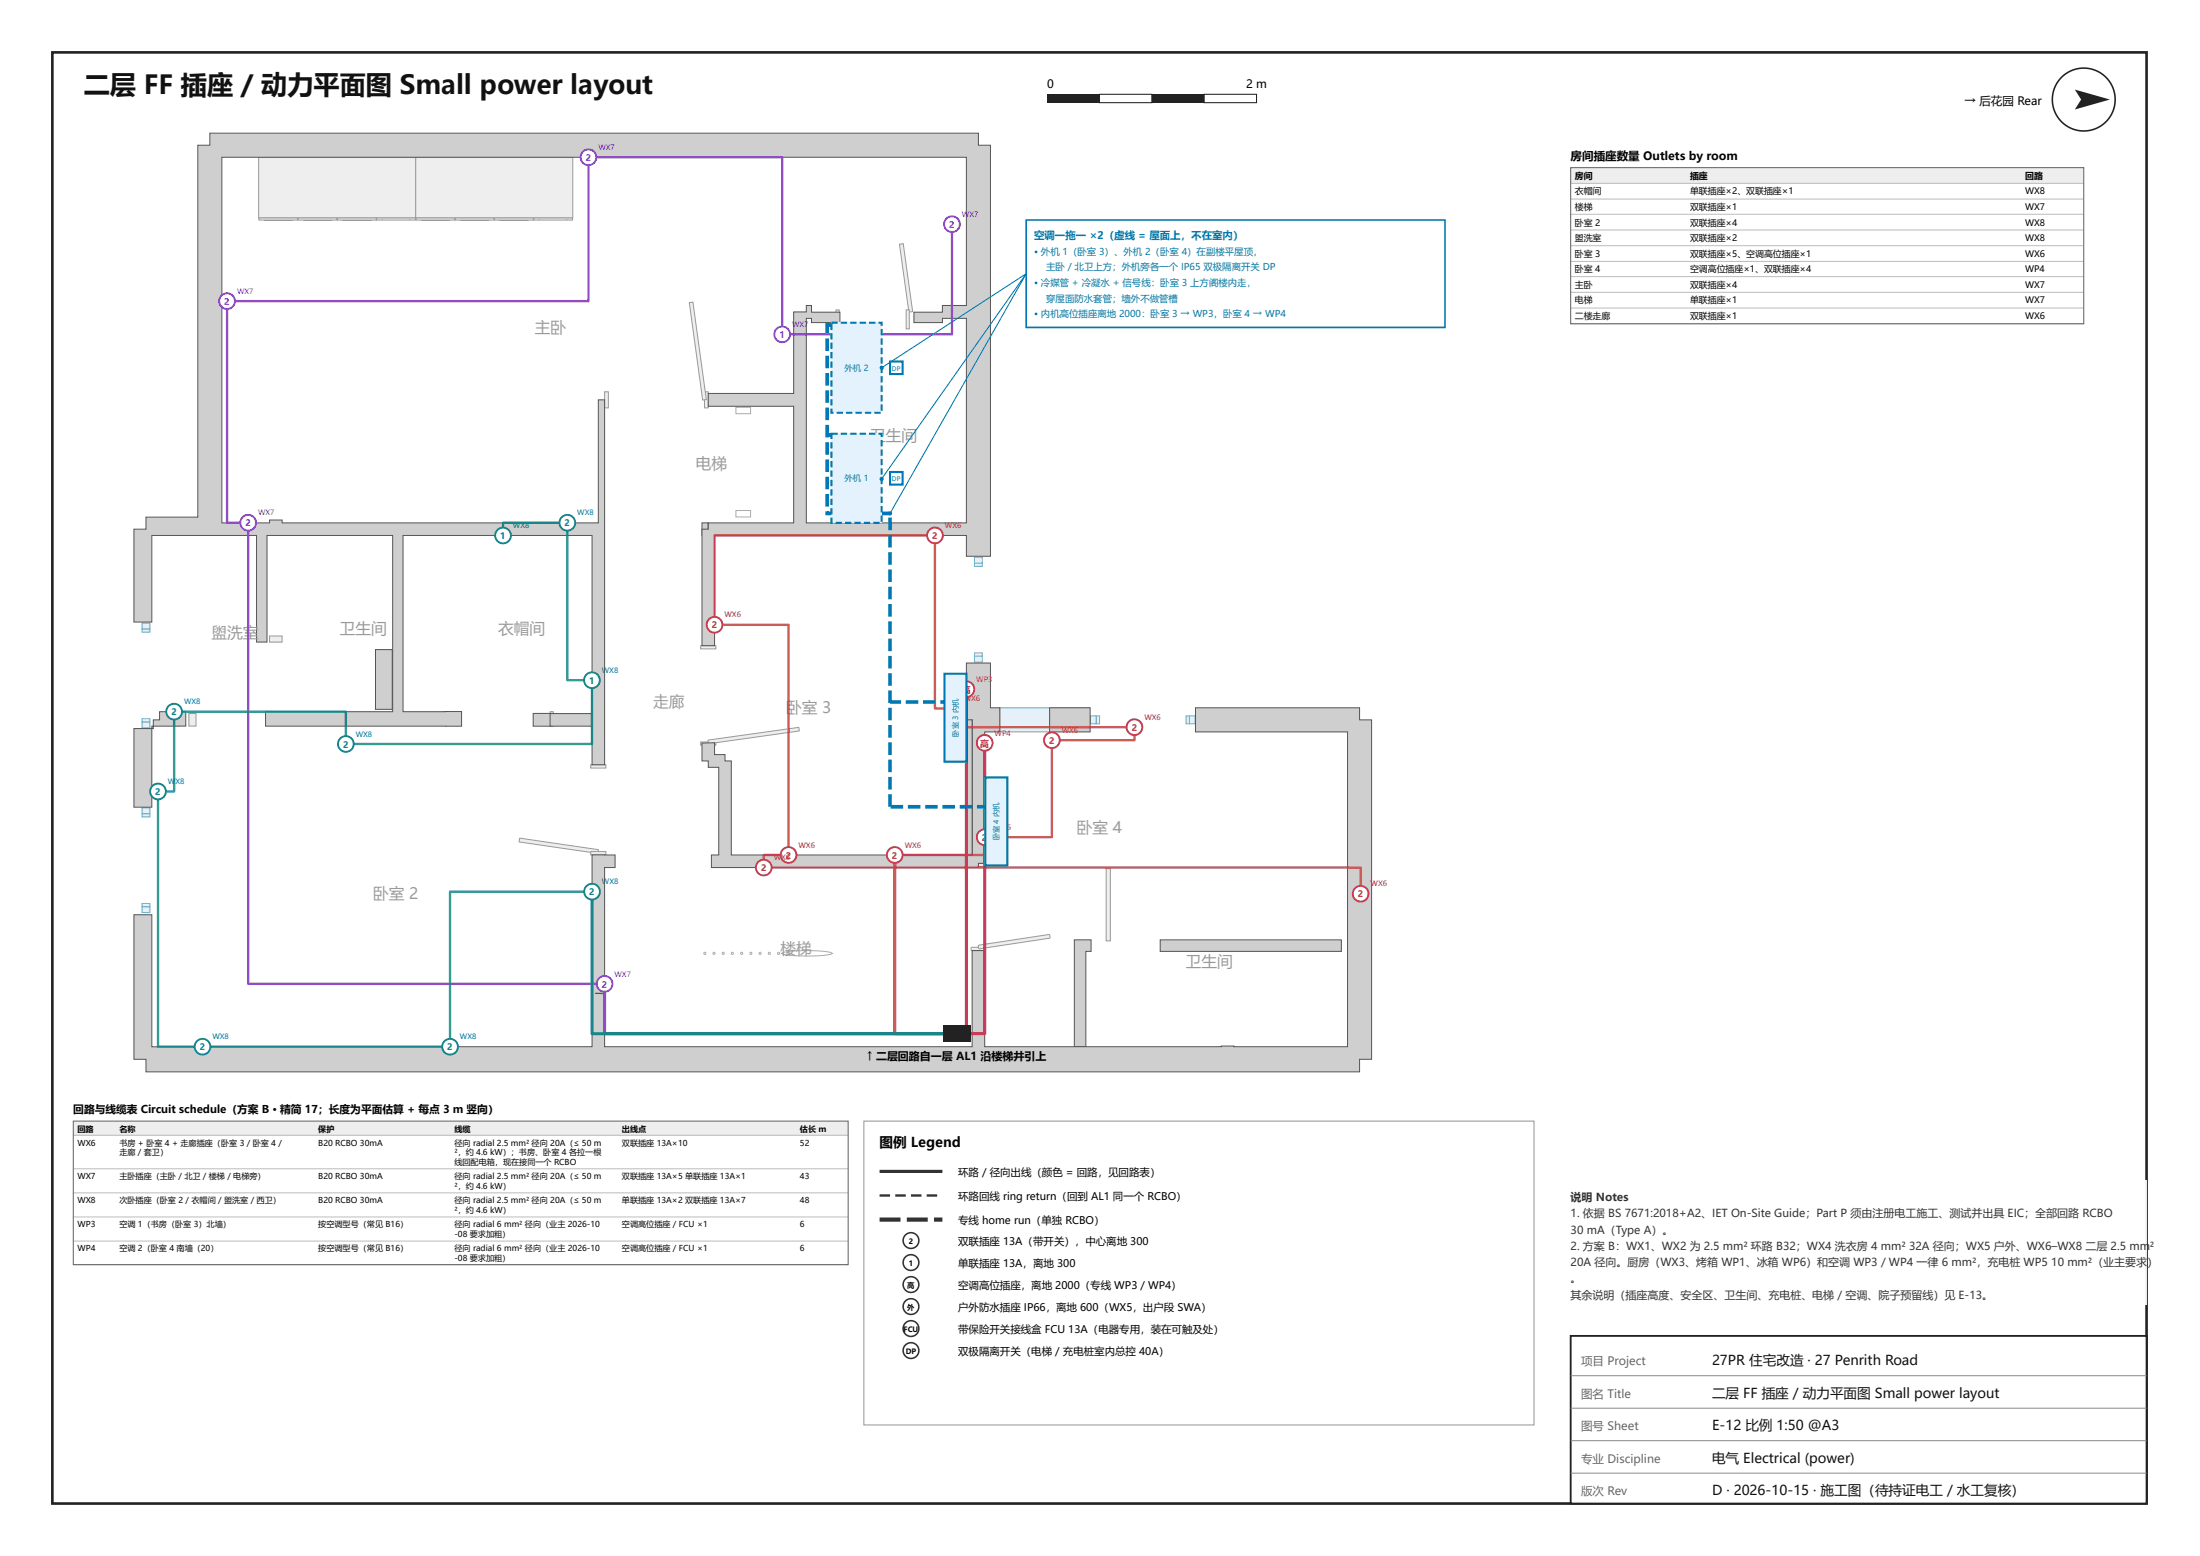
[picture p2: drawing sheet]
<svg xmlns="http://www.w3.org/2000/svg" width="420mm" height="297mm" viewBox="0 0 420 297" stroke-linecap="round" stroke-linejoin="round" font-family="sans-serif">
<path d="M10 10h400v277h-400z" fill="none" stroke="#222" stroke-width=".5"/>
<path d="M300 255h110v32h-110z" fill="#fff"/>
<path d="M300 255h110v32h-110z" fill="none" stroke="#222" stroke-width=".35"/>
<path d="M300 262.6h110M300 268.8h110M300 275h110M300 281.2h110" fill="none" stroke="#888" stroke-width=".19"/>
<circle cx="398" cy="19" r="6" fill="none" stroke="#222" stroke-width=".3"/>
<g fill="#222">
<path d="M396.3 17.1l6.7 1.9-6.7 1.9 1.2-1.9z"/>
<path d="M200 18h10v1.6h-10z"/>
</g>
<path d="M210 18h10v1.6h-10z" fill="#fff"/>
<path d="M210 18h10v1.6h-10z" fill="none" stroke="#222" stroke-width=".2"/>
<path d="M220 18h10v1.6h-10z" fill="#222"/>
<path d="M230 18h10v1.6h-10z" fill="#fff"/>
<path d="M230 18h10v1.6h-10z" fill="none" stroke="#222" stroke-width=".2"/>
<path d="M298 225.3h112v23.7h-112z" fill="#fff"/>
<g fill="none" stroke="#aaa" stroke-width=".19">
<path d="M140.6 77.7h2.8v1.3h-2.8zM140.6 97.4h2.8v1.3h-2.8zM149.3 182a11.8 11.8 0 0 1 4.8-.6 11.9 11.9 0 0 1 4.9 .6 11.8 11.8 0 0 1-4.9 .5 11.7 11.7 0 0 1-4.8-.5z"/>
<circle cx="134.6" cy="182" r=".21"/>
<circle cx="136.4" cy="182" r=".21"/>
<circle cx="138.1" cy="182" r=".21"/>
<circle cx="139.9" cy="182" r=".21"/>
<circle cx="141.6" cy="182" r=".21"/>
<circle cx="143.4" cy="182" r=".21"/>
<circle cx="145.2" cy="182" r=".21"/>
<circle cx="146.9" cy="182" r=".21"/>
<circle cx="148.7" cy="182" r=".21"/>
<circle cx="150.5" cy="182" r=".21"/>
</g>
<path d="M191 135.1h9.5v4.6h-9.5z" fill="#e6f0f8"/>
<path d="M191 135.1h9.5v4.6h-9.5z" fill="none" stroke="#7a9cb8" stroke-width=".19"/>
<path d="M186.1 124.6h1.5v.7h-1.5z" fill="#e6f0f8"/>
<path d="M186.1 124.6h1.5v.7h-1.5z" fill="none" stroke="#7a9cb8" stroke-width=".19"/>
<path d="M186.1 107.5h1.5v.6h-1.5z" fill="#e6f0f8"/>
<path d="M186.1 107.5h1.5v.6h-1.5z" fill="none" stroke="#7a9cb8" stroke-width=".19"/>
<path d="M186.1 125.3h1.5v1.1h-1.5z" fill="#e6f0f8"/>
<path d="M186.1 125.3h1.5v1.1h-1.5z" fill="none" stroke="#7a9cb8" stroke-width=".19"/>
<path d="M186.1 106.4h1.5v1.1h-1.5z" fill="#e6f0f8"/>
<path d="M186.1 106.4h1.5v1.1h-1.5z" fill="none" stroke="#7a9cb8" stroke-width=".19"/>
<path d="M209.4 136.7h.6v1.5h-.6z" fill="#e6f0f8"/>
<path d="M209.4 136.7h.6v1.5h-.6z" fill="none" stroke="#7a9cb8" stroke-width=".19"/>
<path d="M226.5 136.7h.7v1.5h-.7z" fill="#e6f0f8"/>
<path d="M226.5 136.7h.7v1.5h-.7z" fill="none" stroke="#7a9cb8" stroke-width=".19"/>
<path d="M208.3 136.7h1.1v1.5h-1.1z" fill="#e6f0f8"/>
<path d="M208.3 136.7h1.1v1.5h-1.1z" fill="none" stroke="#7a9cb8" stroke-width=".19"/>
<path d="M227.2 136.7h1.1v1.5h-1.1z" fill="#e6f0f8"/>
<path d="M227.2 136.7h1.1v1.5h-1.1z" fill="none" stroke="#7a9cb8" stroke-width=".19"/>
<path d="M27.1 155.3h1.5v.6h-1.5z" fill="#e6f0f8"/>
<path d="M27.1 155.3h1.5v.6h-1.5z" fill="none" stroke="#7a9cb8" stroke-width=".19"/>
<path d="M27.1 172.5h1.5v.6h-1.5z" fill="#e6f0f8"/>
<path d="M27.1 172.5h1.5v.6h-1.5z" fill="none" stroke="#7a9cb8" stroke-width=".19"/>
<path d="M27.1 154.2h1.5v1.1h-1.5z" fill="#e6f0f8"/>
<path d="M27.1 154.2h1.5v1.1h-1.5z" fill="none" stroke="#7a9cb8" stroke-width=".19"/>
<path d="M27.1 173.1h1.5v1.1h-1.5z" fill="#e6f0f8"/>
<path d="M27.1 173.1h1.5v1.1h-1.5z" fill="none" stroke="#7a9cb8" stroke-width=".19"/>
<path d="M27.1 137.2h1.5v.6h-1.5z" fill="#e6f0f8"/>
<path d="M27.1 137.2h1.5v.6h-1.5z" fill="none" stroke="#7a9cb8" stroke-width=".19"/>
<path d="M27.1 120h1.5v.7h-1.5z" fill="#e6f0f8"/>
<path d="M27.1 120h1.5v.7h-1.5z" fill="none" stroke="#7a9cb8" stroke-width=".19"/>
<path d="M27.1 137.8h1.5v1.1h-1.5z" fill="#e6f0f8"/>
<path d="M27.1 137.8h1.5v1.1h-1.5z" fill="none" stroke="#7a9cb8" stroke-width=".19"/>
<path d="M27.1 118.9h1.5v1.1h-1.5z" fill="#e6f0f8"/>
<path d="M27.1 118.9h1.5v1.1h-1.5z" fill="none" stroke="#7a9cb8" stroke-width=".19"/>
<path d="M51.5 121.4h2.4v1.2h-2.4z" fill="#eee"/>
<path d="M51.5 121.4h2.4v1.2h-2.4z" fill="none" stroke="#999" stroke-width=".19"/>
<path d="M36.1 136.2h1.3v2.4h-1.3z" fill="#eee"/>
<path d="M36.1 136.2h1.3v2.4h-1.3z" fill="none" stroke="#999" stroke-width=".19"/>
<path d="M211.3 165.8h.8v13.8h-.8z" fill="#eee"/>
<path d="M211.3 165.8h.8v13.8h-.8z" fill="none" stroke="#999" stroke-width=".19"/>
<path d="M133.8 123.2h2.9v.7h-2.9z" fill="#eee"/>
<path d="M133.8 123.2h2.9v.7h-2.9z" fill="none" stroke="#999" stroke-width=".19"/>
<path d="M133.8 141.6h2.9v.6h-2.9z" fill="#eee"/>
<path d="M133.8 141.6h2.9v.6h-2.9z" fill="none" stroke="#999" stroke-width=".19"/>
<path d="M135.3 141.3l17.2-2.5 .2 .6-17.3 2.6z" fill="#eee"/>
<path d="M135.3 141.3l17.2-2.5 .2 .6-17.3 2.6z" fill="none" stroke="#999" stroke-width=".19"/>
<path d="M115.5 74.8h.7v3.1h-.7z" fill="#eee"/>
<path d="M115.5 74.8h.7v3.1h-.7z" fill="none" stroke="#999" stroke-width=".19"/>
<path d="M134.6 74.8h.7v3.1h-.7z" fill="#eee"/>
<path d="M134.6 74.8h.7v3.1h-.7z" fill="none" stroke="#999" stroke-width=".19"/>
<path d="M131.7 57.8l.6-.1 2.6 18.6-.7 .1z" fill="#eee"/>
<path d="M131.7 57.8l.6-.1 2.6 18.6-.7 .1z" fill="none" stroke="#999" stroke-width=".19"/>
<path d="M84.5 135.9h.6v2.5h-.6z" fill="#eee"/>
<path d="M84.5 135.9h.6v2.5h-.6z" fill="none" stroke="#999" stroke-width=".19"/>
<path d="M105.1 135.8l.6 .1v2.5h-.6z" fill="#eee"/>
<path d="M105.1 135.8l.6 .1v2.5h-.6z" fill="none" stroke="#999" stroke-width=".19"/>
<path d="M185.5 164.8h2.7l.1 .5-.1 .1h-2.6l-.1-.1z" fill="#eee"/>
<path d="M185.5 164.8h2.7l.1 .5-.1 .1h-2.6l-.1-.1z" fill="none" stroke="#999" stroke-width=".19"/>
<path d="M185.5 180.9l2.7-.1 .1 .5-.1 .1h-2.6l-.1-.1z" fill="#eee"/>
<path d="M185.5 180.9l2.7-.1 .1 .5-.1 .1h-2.6l-.1-.1z" fill="none" stroke="#999" stroke-width=".19"/>
<path d="M186.9 180.4l13.4-2 .2 .1 .1 .5-.2 .1-13.3 2-.2-.1z" fill="#eee"/>
<path d="M186.9 180.4l13.4-2 .2 .1 .1 .5-.2 .1-13.3 2-.2-.1z" fill="none" stroke="#999" stroke-width=".19"/>
<path d="M49.4 30h30v11.6h-30z" fill="#eee"/>
<path d="M49.4 30h30v11.6h-30z" fill="none" stroke="#999" stroke-width=".19"/>
<path d="M79.4 30h30v11.6h-30z" fill="#eee"/>
<path d="M79.4 30h30v11.6h-30z" fill="none" stroke="#999" stroke-width=".19"/>
<path d="M50.5 41.9l5.3 .1z" fill="#eee"/>
<path d="M50.5 41.9l5.3 .1z" fill="none" stroke="#999" stroke-width=".19"/>
<path d="M49.5 41.6h7.4v.4h-7.4z" fill="#eee"/>
<path d="M49.5 41.6h7.4v.4h-7.4z" fill="none" stroke="#999" stroke-width=".19"/>
<path d="M80.5 42h5.3z" fill="#eee"/>
<path d="M80.5 42h5.3z" fill="none" stroke="#999" stroke-width=".19"/>
<path d="M79.5 41.6h7.4v.4h-7.4z" fill="#eee"/>
<path d="M79.5 41.6h7.4v.4h-7.4z" fill="none" stroke="#999" stroke-width=".19"/>
<path d="M58 41.9l5.3 .1z" fill="#eee"/>
<path d="M58 41.9l5.3 .1z" fill="none" stroke="#999" stroke-width=".19"/>
<path d="M56.9 41.6h7.5v.4h-7.5z" fill="#eee"/>
<path d="M56.9 41.6h7.5v.4h-7.5z" fill="none" stroke="#999" stroke-width=".19"/>
<path d="M88 42h5.3z" fill="#eee"/>
<path d="M88 42h5.3z" fill="none" stroke="#999" stroke-width=".19"/>
<path d="M86.9 41.6h7.5v.4h-7.5z" fill="#eee"/>
<path d="M86.9 41.6h7.5v.4h-7.5z" fill="none" stroke="#999" stroke-width=".19"/>
<path d="M65.5 42h5.4z" fill="#eee"/>
<path d="M65.5 42h5.4z" fill="none" stroke="#999" stroke-width=".19"/>
<path d="M64.4 41.6h7.5v.4h-7.5z" fill="#eee"/>
<path d="M64.4 41.6h7.5v.4h-7.5z" fill="none" stroke="#999" stroke-width=".19"/>
<path d="M95.5 42h5.4z" fill="#eee"/>
<path d="M95.5 42h5.4z" fill="none" stroke="#999" stroke-width=".19"/>
<path d="M94.4 41.6h7.5v.4h-7.5z" fill="#eee"/>
<path d="M94.4 41.6h7.5v.4h-7.5z" fill="none" stroke="#999" stroke-width=".19"/>
<path d="M71.9 41.6h7.4v.4h-7.4z" fill="#eee"/>
<path d="M71.9 41.6h7.4v.4h-7.4z" fill="none" stroke="#999" stroke-width=".19"/>
<path d="M101.9 41.6h7.4v.4h-7.4z" fill="#eee"/>
<path d="M101.9 41.6h7.4v.4h-7.4z" fill="none" stroke="#999" stroke-width=".19"/>
<path d="M171.8 46.6l.7-.1 1.8 13-.7 .1z" fill="#eee"/>
<path d="M171.8 46.6l.7-.1 1.8 13-.7 .1z" fill="none" stroke="#999" stroke-width=".19"/>
<path d="M159.7 59.2h.6v3.6h-.6z" fill="#eee"/>
<path d="M159.7 59.2h.6v3.6h-.6z" fill="none" stroke="#999" stroke-width=".19"/>
<path d="M173.1 59.2h.6v3.6h-.6z" fill="#eee"/>
<path d="M173.1 59.2h.6v3.6h-.6z" fill="none" stroke="#999" stroke-width=".19"/>
<path d="M99.2 160l15.1 2.2-.1 .7-15-2.2z" fill="#eee"/>
<path d="M99.2 160l15.1 2.2-.1 .7-15-2.2z" fill="none" stroke="#999" stroke-width=".19"/>
<path d="M112.8 146h2.9v.6h-2.9z" fill="#eee"/>
<path d="M112.8 146h2.9v.6h-2.9z" fill="none" stroke="#999" stroke-width=".19"/>
<path d="M112.8 162.5h2.9v.7h-2.9z" fill="#eee"/>
<path d="M112.8 162.5h2.9v.7h-2.9z" fill="none" stroke="#999" stroke-width=".19"/>
<path d="M101.8 136.2h3.8v2.4h-3.8z" fill-rule="evenodd" fill="#cfcfcf"/>
<path d="M101.8 136.2h3.8v2.4h-3.8z" fill="none" stroke="#555" stroke-width=".19"/>
<path d="M134.1 141.8h2.4v2.2h2v1.2h1.2v18h46v-25.8h-1.1v-10.8h4.6v8.5h1.8v4.6h-2.9v25.1h-1.2v.8h-51v-2.4h1.4v-16.7h-2v-1.3h-1.2z" fill-rule="evenodd" fill="#cfcfcf"/>
<path d="M134.1 141.8h2.4v2.2h2v1.2h1.2v18h46v-25.8h-1.1v-10.8h4.6v8.5h1.8v4.6h-2.9v25.1h-1.2v.8h-51v-2.4h1.4v-16.7h-2v-1.3h-1.2z" fill="none" stroke="#555" stroke-width=".19"/>
<path d="M200.5 135.1h7.7v4.6h-7.7z" fill-rule="evenodd" fill="#cfcfcf"/>
<path d="M200.5 135.1h7.7v4.6h-7.7z" fill="none" stroke="#555" stroke-width=".19"/>
<path d="M134.1 99.8h1.2v2.4h-1.2z" fill-rule="evenodd" fill="#cfcfcf"/>
<path d="M134.1 99.8h1.2v2.4h-1.2z" fill="none" stroke="#555" stroke-width=".19"/>
<path d="M184.6 137.4h1.1v25.8h-1.1z" fill-rule="evenodd" fill="#cfcfcf"/>
<path d="M184.6 137.4h1.1v25.8h-1.1z" fill="none" stroke="#555" stroke-width=".19"/>
<path d="M205.2 179.4h3.2v2.2h-1v18.2h-2.2z" fill-rule="evenodd" fill="#cfcfcf"/>
<path d="M205.2 179.4h3.2v2.2h-1v18.2h-2.2z" fill="none" stroke="#555" stroke-width=".19"/>
<path d="M221.6 179.4h34.6v2.2h-34.6z" fill-rule="evenodd" fill="#cfcfcf"/>
<path d="M221.6 179.4h34.6v2.2h-34.6z" fill="none" stroke="#555" stroke-width=".19"/>
<path d="M25.6 174.6h3.4v25.2h84.1v-36.6h4.4v2.4h-2v24h-1.7l1.7 .1v10.1h70.2v-18.4h2.4v18.4h45.2v-.1h2.4v.1h21.7v-60.1h-29.1v-4.6h31.4v2.3h2.3v64.8h-2.3v2.4h-231.8v-2.4h-2.3z" fill-rule="evenodd" fill="#cfcfcf"/>
<path d="M25.6 174.6h3.4v25.2h84.1v-36.6h4.4v2.4h-2v24h-1.7l1.7 .1v10.1h70.2v-18.4h2.4v18.4h45.2v-.1h2.4v.1h21.7v-60.1h-29.1v-4.6h31.4v2.3h2.3v64.8h-2.3v2.4h-231.8v-2.4h-2.3z" fill="none" stroke="#555" stroke-width=".19"/>
<path d="M30.5 135.8h5v2.8h-6.2v-1.2h1.2z" fill-rule="evenodd" fill="#cfcfcf"/>
<path d="M30.5 135.8h5v2.8h-6.2v-1.2h1.2z" fill="none" stroke="#555" stroke-width=".19"/>
<path d="M29 138.6h.3v.5h-.3z" fill-rule="evenodd" fill="#cfcfcf"/>
<path d="M29 138.6h.3v.5h-.3z" fill="none" stroke="#555" stroke-width=".19"/>
<path d="M25.6 139.1h3.4v15h-3.4z" fill-rule="evenodd" fill="#cfcfcf"/>
<path d="M25.6 139.1h3.4v15h-3.4z" fill="none" stroke="#555" stroke-width=".19"/>
<path d="M37.8 27.7h2.3v-2.3h146.8v2.3h2.3v78.5h-4.6v-4h-48.1v21h-2.4v-22.2h1.2v-1.2h16.3v-22.3h-16.3v-2.4h16.3v-15.6h2.4v-1.2h1v1.3h5.4v2h-5.4v-.8h-1v39h30.6v-39h-4.6v.8h-5.4v-2h5.4v-1.3h4.6v-28.3h-142.2v69.8h9.1v-.5h2.4v.5h60.4v-23.5h1.2v69.7h-2.4v-7.4h-8v-2.4h8v-34h-36.1v33.6h11.2v2.8h-37.5v-2.8h24.3v-33.6h-24v20.4h-2v-20.4h-20v16.5h-3.4v-17.7h2.3v-2.3h9.9z" fill-rule="evenodd" fill="#cfcfcf"/>
<path d="M37.8 27.7h2.3v-2.3h146.8v2.3h2.3v78.5h-4.6v-4h-48.1v21h-2.4v-22.2h1.2v-1.2h16.3v-22.3h-16.3v-2.4h16.3v-15.6h2.4v-1.2h1v1.3h5.4v2h-5.4v-.8h-1v39h30.6v-39h-4.6v.8h-5.4v-2h5.4v-1.3h4.6v-28.3h-142.2v69.8h9.1v-.5h2.4v.5h60.4v-23.5h1.2v69.7h-2.4v-7.4h-8v-2.4h8v-34h-36.1v33.6h11.2v2.8h-37.5v-2.8h24.3v-33.6h-24v20.4h-2v-20.4h-20v16.5h-3.4v-17.7h2.3v-2.3h9.9z" fill="none" stroke="#555" stroke-width=".19"/>
<path d="M71.7 124h3.2v11.4h-3.2z" fill-rule="evenodd" fill="#cfcfcf"/>
<path d="M71.7 124h3.2v11.4h-3.2z" fill="none" stroke="#555" stroke-width=".19"/>
<path d="M170.9 163.2v34.1h11.9" fill="none" stroke="#c0392b" stroke-width=".6"/>
<path d="M170.9 163.2h17.2v-3.4h12.8v-18.5h15.8v-2.5h-34.5v-3.6h-3.6v-33h-42.1v17.1h14.1v43.9h-4.7v2.4h114v5" fill="none" stroke="#c0392b" stroke-width=".45"/>
<path d="M115.5 187.8v9.5h67.3" fill="none" stroke="#7b2cbf" stroke-width=".6"/>
<path d="M181.8 42.8v21h-32.4v-33.8h-37v27.5h-69v42.3h4v88h68.1" fill="none" stroke="#7b2cbf" stroke-width=".45"/>
<path d="M113.1 170.2v27.1h69.7" fill="none" stroke="#0b8a6f" stroke-width=".6"/>
<path d="M96.1 102.2v-2.4h12.3v30h4.7v12.2h-47v-6.2h-32.8v15.3h-3.1v48.7h55.8v-29.6h27.1" fill="none" stroke="#0b8a6f" stroke-width=".45"/>
<path d="M184.6 131.6v65.7h-1.8h5.3v-55.5" fill="none" stroke="#d81b60" stroke-width=".6"/>
<circle cx="113.1" cy="129.8" r="1.5" fill="#fff"/>
<circle cx="113.1" cy="129.8" r="1.5" fill="none" stroke="#0b8a6f" stroke-width=".35"/>
<circle cx="115.5" cy="187.8" r="1.5" fill="#fff"/>
<circle cx="115.5" cy="187.8" r="1.5" fill="none" stroke="#7b2cbf" stroke-width=".35"/>
<circle cx="86" cy="199.8" r="1.5" fill="#fff"/>
<circle cx="86" cy="199.8" r="1.5" fill="none" stroke="#0b8a6f" stroke-width=".35"/>
<circle cx="38.7" cy="199.8" r="1.5" fill="#fff"/>
<circle cx="38.7" cy="199.8" r="1.5" fill="none" stroke="#0b8a6f" stroke-width=".35"/>
<circle cx="30.2" cy="151.1" r="1.5" fill="#fff"/>
<circle cx="30.2" cy="151.1" r="1.5" fill="none" stroke="#0b8a6f" stroke-width=".35"/>
<circle cx="33.3" cy="135.8" r="1.5" fill="#fff"/>
<circle cx="33.3" cy="135.8" r="1.5" fill="none" stroke="#0b8a6f" stroke-width=".35"/>
<circle cx="113.1" cy="170.2" r="1.5" fill="#fff"/>
<circle cx="113.1" cy="170.2" r="1.5" fill="none" stroke="#0b8a6f" stroke-width=".35"/>
<circle cx="66.1" cy="142" r="1.5" fill="#fff"/>
<circle cx="66.1" cy="142" r="1.5" fill="none" stroke="#0b8a6f" stroke-width=".35"/>
<circle cx="96.1" cy="102.2" r="1.5" fill="#fff"/>
<circle cx="96.1" cy="102.2" r="1.5" fill="none" stroke="#0b8a6f" stroke-width=".35"/>
<circle cx="170.9" cy="163.2" r="1.5" fill="#fff"/>
<circle cx="170.9" cy="163.2" r="1.5" fill="none" stroke="#c0392b" stroke-width=".35"/>
<circle cx="150.6" cy="163.2" r="1.5" fill="#fff"/>
<circle cx="150.6" cy="163.2" r="1.5" fill="none" stroke="#c0392b" stroke-width=".35"/>
<circle cx="136.5" cy="119.3" r="1.5" fill="#fff"/>
<circle cx="136.5" cy="119.3" r="1.5" fill="none" stroke="#c0392b" stroke-width=".35"/>
<circle cx="178.6" cy="102.2" r="1.5" fill="#fff"/>
<circle cx="178.6" cy="102.2" r="1.5" fill="none" stroke="#c0392b" stroke-width=".35"/>
<circle cx="188.1" cy="141.8" r="1.5" fill="#fff"/>
<circle cx="188.1" cy="141.8" r="1.5" fill="none" stroke="#d81b60" stroke-width=".35"/>
<circle cx="216.7" cy="138.8" r="1.5" fill="#fff"/>
<circle cx="216.7" cy="138.8" r="1.5" fill="none" stroke="#c0392b" stroke-width=".35"/>
<circle cx="259.9" cy="170.6" r="1.5" fill="#fff"/>
<circle cx="259.9" cy="170.6" r="1.5" fill="none" stroke="#c0392b" stroke-width=".35"/>
<circle cx="188.1" cy="159.8" r="1.5" fill="#fff"/>
<circle cx="188.1" cy="159.8" r="1.5" fill="none" stroke="#c0392b" stroke-width=".35"/>
<circle cx="200.9" cy="141.3" r="1.5" fill="#fff"/>
<circle cx="200.9" cy="141.3" r="1.5" fill="none" stroke="#c0392b" stroke-width=".35"/>
<circle cx="108.4" cy="99.8" r="1.5" fill="#fff"/>
<circle cx="108.4" cy="99.8" r="1.5" fill="none" stroke="#0b8a6f" stroke-width=".35"/>
<circle cx="47.4" cy="99.8" r="1.5" fill="#fff"/>
<circle cx="47.4" cy="99.8" r="1.5" fill="none" stroke="#7b2cbf" stroke-width=".35"/>
<circle cx="43.4" cy="57.5" r="1.5" fill="#fff"/>
<circle cx="43.4" cy="57.5" r="1.5" fill="none" stroke="#7b2cbf" stroke-width=".35"/>
<circle cx="112.4" cy="30" r="1.5" fill="#fff"/>
<circle cx="112.4" cy="30" r="1.5" fill="none" stroke="#7b2cbf" stroke-width=".35"/>
<circle cx="181.8" cy="42.8" r="1.5" fill="#fff"/>
<circle cx="181.8" cy="42.8" r="1.5" fill="none" stroke="#7b2cbf" stroke-width=".35"/>
<circle cx="184.6" cy="131.6" r="1.5" fill="#fff"/>
<circle cx="184.6" cy="131.6" r="1.5" fill="none" stroke="#d81b60" stroke-width=".35"/>
<circle cx="149.4" cy="63.8" r="1.5" fill="#fff"/>
<circle cx="149.4" cy="63.8" r="1.5" fill="none" stroke="#7b2cbf" stroke-width=".35"/>
<circle cx="182.2" cy="135.2" r="1.5" fill="#fff"/>
<circle cx="182.2" cy="135.2" r="1.5" fill="none" stroke="#c0392b" stroke-width=".35"/>
<circle cx="145.9" cy="165.6" r="1.5" fill="#fff"/>
<circle cx="145.9" cy="165.6" r="1.5" fill="none" stroke="#c0392b" stroke-width=".35"/>
<g fill="#0077b6">
<path d="M158 82.6h2v.7h-2z"/>
<path d="M158 61.7h2v.7h-2z"/>
<path d="M179.6 133.6h2.4v.7h-2.4zM176.3 133.6h2.4v.7h-2.4zM173 133.6h2.4v.7h-2.4zM170 133.6h2.1v.7h-2.1z"/>
<path d="M186.6 153.6h2.4v.7h-2.4zM183.3 153.6h2.4v.7h-2.4zM180 153.6h2.4v.7h-2.4zM176.7 153.6h2.4v.7h-2.4zM173.4 153.6h2.4v.7h-2.4zM170.1 153.6h2.4v.7h-2.4z"/>
<path d="M169.6 151.6h.7v2.4h-.7zM169.6 148.3h.7v2.4h-.7zM169.6 145h.7v2.4h-.7zM169.6 141.7h.7v2.4h-.7zM169.6 138.4h.7v2.4h-.7zM169.6 135.1h.7v2.4h-.7zM169.6 131.8h.7v2.4h-.7zM169.6 128.5h.7v2.4h-.7zM169.6 125.2h.7v2.4h-.7zM169.6 121.9h.7v2.4h-.7zM169.6 118.6h.7v2.4h-.7zM169.6 115.3h.7v2.4h-.7zM169.6 112h.7v2.4h-.7zM169.6 108.7h.7v2.4h-.7zM169.6 105.4h.7v2.4h-.7zM169.6 102.1h.7v2.4h-.7zM169.6 98.8h.7v2.4h-.7zM167.5 97.6h2.4v.7h-2.4zM164.2 97.6h2.4v.7h-2.4zM160.9 97.6h2.4v.7h-2.4zM157.6 97.6h.7v.4h-.3v-.4h2v.7h-2.4zM157.6 94.3h.7v2.4h-.7zM157.6 91h.7v2.4h-.7zM157.6 87.7h.7v2.4h-.7zM157.6 84.4h.7v2.4h-.7zM157.6 81.1h.7v2.4h-.7zM157.6 77.8h.7v2.4h-.7zM157.6 74.5h.7v2.4h-.7zM157.6 71.2h.7v2.4h-.7zM157.6 67.9h.7v2.4h-.7zM157.6 64.6h.7v2.4h-.7zM157.6 61.6h.7v2.1h-.7z"/>
</g>
<path d="M180.4 128.6h4.2v16.8h-4.2z" fill="#e3f2fd"/>
<path d="M180.4 128.6h4.2v16.8h-4.2z" fill="none" stroke="#0077b6" stroke-width=".4"/>
<path d="M188.2 148.4h4.2v16.8h-4.2z" fill="#e3f2fd"/>
<path d="M188.2 148.4h4.2v16.8h-4.2z" fill="none" stroke="#0077b6" stroke-width=".4"/>
<path d="M158.8 82.8h9.6v17h-9.6z" fill="#e3f2fd"/>
<path d="M160.6 82.6h1.2v.4h-1.2zM162.4 82.6h1.2v.4h-1.2zM164.2 82.6h1.2v.4h-1.2zM166 82.6h1.2v.4h-1.2zM167.8 82.6h.8v.8h-.4v-.6h.2v.2h-.6zM168.2 84h.4v1.2h-.4zM168.2 85.8h.4v1.2h-.4zM168.2 87.6h.4v1.2h-.4zM168.2 89.4h.4v1.2h-.4zM168.2 91.2h.4v1.2h-.4zM168.2 93h.4v1.2h-.4zM168.2 94.8h.4v1.2h-.4zM168.2 96.6h.4v1.2h-.4zM168.2 98.4h.4v1.2h-.4zM166.8 99.6h1.2v.4h-1.2zM165 99.6h1.2v.4h-1.2zM163.2 99.6h1.2v.4h-1.2zM161.4 99.6h1.2v.4h-1.2zM159.6 99.6h1.2v.4h-1.2zM158.6 98.8h.4v1h-.2v-.2h.2v.4h-.4zM158.6 97h.4v1.2h-.4zM158.6 95.2h.4v1.2h-.4zM158.6 93.4h.4v1.2h-.4zM158.6 91.6h.4v1.2h-.4zM158.6 89.8h.4v1.2h-.4zM158.6 88h.4v1.2h-.4zM158.6 86.2h.4v1.2h-.4zM158.6 84.4h.4v1.2h-.4zM158.6 82.6h1.4v.4h-1.2v-.2h.2v1h-.4z" fill="#0077b6"/>
<path d="M158.8 61.6h9.6v17.2h-9.6z" fill="#e3f2fd"/>
<path d="M160.6 61.4h1.2v.4h-1.2zM162.4 61.4h1.2v.4h-1.2zM164.2 61.4h1.2v.4h-1.2zM166 61.4h1.2v.4h-1.2zM167.8 61.4h.8v.8h-.4v-.6h.2v.2h-.6zM168.2 62.8h.4v1.2h-.4zM168.2 64.6h.4v1.2h-.4zM168.2 66.4h.4v1.2h-.4zM168.2 68.2h.4v1.2h-.4zM168.2 70h.4v1.2h-.4zM168.2 71.8h.4v1.2h-.4zM168.2 73.6h.4v1.2h-.4zM168.2 75.4h.4v1.2h-.4zM168.2 77.2h.4v1.2h-.4zM167 78.6h1.2v.4h-1.2zM165.2 78.6h1.2v.4h-1.2zM163.4 78.6h1.2v.4h-1.2zM161.6 78.6h1.2v.4h-1.2zM159.8 78.6h1.2v.4h-1.2zM158.6 78h.4v.8h-.2v-.2h.4v.4h-.6zM158.6 76.2h.4v1.2h-.4zM158.6 74.4h.4v1.2h-.4zM158.6 72.6h.4v1.2h-.4zM158.6 70.8h.4v1.2h-.4zM158.6 69h.4v1.2h-.4zM158.6 67.2h.4v1.2h-.4zM158.6 65.4h.4v1.2h-.4zM158.6 63.6h.4v1.2h-.4zM158.6 61.8h.4v1.2h-.4zM158.8 61.4h1.2v.4h-1.2z" fill="#0077b6"/>
<path d="M170 90.1h2.4v2.4h-2.4z" fill="#fff"/>
<path d="M170 90.1h2.4v2.4h-2.4z" fill="none" stroke="#0077b6" stroke-width=".4"/>
<path d="M170 69h2.4v2.4h-2.4z" fill="#fff"/>
<path d="M170 69h2.4v2.4h-2.4z" fill="none" stroke="#0077b6" stroke-width=".4"/>
<path d="M196 42h80v20.5h-80z" fill="#fff"/>
<path d="M196 42h80v20.5h-80z" fill="none" stroke="#0077b6" stroke-width=".3"/>
<path d="M196 52.3l-27.6 39.1" fill="none" stroke="#0077b6" stroke-width=".2"/>
<circle cx="168.4" cy="91.4" r=".4" fill="#0077b6"/>
<path d="M196 52.3l-27.6 17.9" fill="none" stroke="#0077b6" stroke-width=".2"/>
<circle cx="168.4" cy="70.2" r=".4" fill="#0077b6"/>
<path d="M196 52.3l-26 45.7" fill="none" stroke="#0077b6" stroke-width=".2"/>
<circle cx="170" cy="98" r=".4" fill="#0077b6"/>
<path d="M180.2 195.7h5.2v3.2h-5.2z" fill="#222"/>
<path d="M165 214h128v58h-128z" fill="#fff"/>
<path d="M165 214h128v58h-128z" fill="none" stroke="#999" stroke-width=".2"/>
<path d="M168 223.6h12" fill="none" stroke="#333" stroke-width=".6"/>
<g fill="#333">
<path d="M168 228h2v.4h-2zM171 228h2v.4h-2zM174 228h2v.4h-2zM177 228h2v.4h-2z"/>
<path d="M168 232.4h4v.8h-4zM173.2 232.4h4v.8h-4zM178.4 232.4h1.6v.8h-1.6z"/>
</g>
<circle cx="174" cy="236.8" r="1.5" fill="#fff"/>
<circle cx="174" cy="236.8" r="1.5" fill="none" stroke="#333" stroke-width=".3"/>
<circle cx="174" cy="241" r="1.5" fill="#fff"/>
<circle cx="174" cy="241" r="1.5" fill="none" stroke="#333" stroke-width=".3"/>
<circle cx="174" cy="245.2" r="1.5" fill="#fff"/>
<circle cx="174" cy="245.2" r="1.5" fill="none" stroke="#333" stroke-width=".3"/>
<circle cx="174" cy="249.4" r="1.5" fill="#fff"/>
<circle cx="174" cy="249.4" r="1.5" fill="none" stroke="#333" stroke-width=".3"/>
<circle cx="174" cy="253.6" r="1.5" fill="#fff"/>
<circle cx="174" cy="253.6" r="1.5" fill="none" stroke="#333" stroke-width=".3"/>
<circle cx="174" cy="257.8" r="1.5" fill="#fff"/>
<circle cx="174" cy="257.8" r="1.5" fill="none" stroke="#333" stroke-width=".3"/>
<path d="M14 214h148v2.7h-148z" fill="#eee"/>
<path d="M14 216.7h148M14 223.1h148M14 227.7h148M14 232.3h148M14 236.9h148M14 241.4h148" fill="none" stroke="#bbb" stroke-width=".19"/>
<path d="M14 214h148v27.4h-148z" fill="none" stroke="#666" stroke-width=".2"/>
<path d="M300 32h98v3h-98z" fill="#eee"/>
<path d="M300 35h98M300 38h98M300 40.9h98M300 43.9h98M300 46.9h98M300 49.9h98M300 52.8h98M300 55.8h98M300 58.8h98M300 61.8h98" fill="none" stroke="#bbb" stroke-width=".19"/>
<path d="M300 32h98v29.8h-98z" fill="none" stroke="#666" stroke-width=".2"/>
<text font-size="5" fill="#111" x="16" y="18">二层 FF 插座 / 动力平面图 Small power layout</text>
<g font-size="3" fill="#9a9a9a">
<text x="102.2" y="63.5">主卧</text>
<text x="132.9" y="89.5">电梯</text>
<text x="166.2" y="84.1">卫</text>
<text x="169.2" y="84.1">生间</text>
<text x="40.4" y="121.7">盥洗室</text>
<text x="64.9" y="121.1">卫生间</text>
<text x="95.2" y="121.1">衣帽间</text>
<text x="124.8" y="134.9">走廊</text>
<text x="150.1" y="136">卧室 3</text>
<text x="205.7" y="159">卧室 4</text>
<text x="71.3" y="171.6">卧室 2</text>
<text x="149.1" y="182">楼梯</text>
<text x="226.5" y="184.6">卫生间</text>
</g>
<text font-size="2.6" x="168" y="219">图例 Legend</text>
<g font-size="2.6" fill="#111">
<text x="327" y="260.6">27PR 住宅改造 · 27 Penrith Road</text>
<text x="327" y="266.8">二层 FF 插座 / 动力平面图 Small power layout</text>
<text x="327" y="273">E-12 比例 1:50 @A3</text>
<text x="327" y="279.2">电气 Electrical (power)</text>
<text x="327" y="285.4">D · 2026-10-15 · 施工图（待持证电工 / 水工复核）</text>
</g>
<g font-size="2.2">
<text x="200" y="16.8">0</text>
<text x="238" y="16.8">2 m</text>
<text x="375.2" y="20">→ 后花园 Rear</text>
<text x="300" y="30.5">房间插座数量 Outlets by room</text>
</g>
<g font-size="2.2" fill="#666">
<text x="302" y="260.6">项目 Project</text>
<text x="302" y="266.8">图名 Title</text>
<text x="302" y="273">图号 Sheet</text>
<text x="302" y="279.2">专业 Discipline</text>
<text x="302" y="285.4">版次 Rev</text>
</g>
<text font-size="2.1" x="165.6" y="202.3">↑ 二层回路自一层 AL1 沿楼梯井引上</text>
<g font-size="2.1" fill="#333">
<text x="300" y="229.3">说明 Notes</text>
<text x="300" y="232.4">1. 依据 BS 7671:2018+A2、IET On-Site Guide；Part P 须由注册电工施工、测试并出具 EIC；全部回路 RCBO</text>
<text x="300" y="235.5">30 mA（Type A）。</text>
<text x="300" y="238.6">2. 方案 B：WX1、WX2 为 2.5 mm² 环路 B32；WX4 洗衣房 4 mm²</text>
<text x="364.6" y="238.6">32A 径向；WX5 户外、WX6–WX8 二层 2.5 mm²</text>
<text x="300" y="241.7">20A 径向。厨房（WX3、烤箱 WP1、冰箱 WP6）和空调 WP3 / WP4 一律 6 mm²，充电桩 WP5</text>
<text x="300" y="244.8">。</text>
<text x="391.8" y="241.7">10 mm²（业主要求</text>
<text x="410.1" y="241.7">）</text>
<text x="300" y="247.9">其余说明（插座高度、安全区、卫生间、充电桩、电梯 / 空调、院子预留线）见 E-13。</text>
</g>
<text font-size="2" fill="#0077b6" x="197.5" y="45.6">空调一拖一 ×2（虚线 = 屋面上，不在室内）</text>
<g font-size="2">
<text x="14" y="212.5">回路与线缆表 Circuit schedule（方案 B · 精简 17；长度为平面估算 + 每点 3 m 竖向）</text>
<text x="183" y="224.4">环路 / 径向出线（颜色 = 回路，见回路表）</text>
<text x="183" y="229">环路回线 ring return（回到 AL1 同一个 RCBO）</text>
<text x="183" y="233.6">专线 home run（单独 RCBO）</text>
<text x="183" y="237.6">双联插座 13A（带开关），中心离地 300</text>
<text x="183" y="241.8">单联插座 13A，离地 300</text>
<text x="183" y="246">空调高位插座，离地 2000（专线 WP3 / WP4）</text>
<text x="183" y="250.2">户外防水插座 IP66，离地 600（WX5，出户段 SWA）</text>
<text x="183" y="254.4">带保险开关接线盒 FCU 13A（电器专用，装在可触及处）</text>
<text x="183" y="258.6">双极隔离开关（电梯 / 充电桩室内总控 40A）</text>
</g>
<g font-size="1.8" fill="#0077b6">
<text x="197.5" y="48.6">• 外机 1（卧室 3）、外机 2（卧室 4）在副楼平屋顶，</text>
<text x="199.8" y="51.6">主卧 / 北卫上方；外机旁各一个 IP65 双极隔离开关 DP</text>
<text x="197.5" y="54.6">• 冷媒管 + 冷凝水 + 信号线：卧室 3 上方阁楼内走，</text>
<text x="199.8" y="57.6">穿屋面防水套管；墙外不做管槽</text>
<text x="197.5" y="60.6">• 内机高位插座离地 2000：卧室 3 → WP3，卧室 4 → WP4</text>
</g>
<g font-size="1.7" fill="#7b2cbf">
<text x="111.9" y="30.7">2</text>
<text x="181.3" y="43.5">2</text>
<text x="42.8" y="58.2">2</text>
<text x="148.9" y="64.5">1</text>
<text x="46.9" y="100.5">2</text>
<text x="115" y="188.5">2</text>
</g>
<g font-size="1.7">
<text x="300.8" y="34.1">房间</text>
<text x="322.8" y="34.1">插座</text>
<text x="386.8" y="34.1">回路</text>
<text x="300.8" y="37.1">衣帽间</text>
<text x="300.8" y="40.1">楼梯</text>
<text x="322.8" y="37.1">单联插座×2、双联插座×1</text>
<text x="322.8" y="40.1">双联插座×1</text>
<text x="386.8" y="37.1">WX8</text>
<text x="386.8" y="40.1">WX7</text>
<text x="300.8" y="43.1">卧室 2</text>
<text x="300.8" y="46">盥洗室</text>
<text x="322.8" y="43.1">双联插座×4</text>
<text x="322.8" y="46">双联插座×2</text>
<text x="386.8" y="43.1">WX8</text>
<text x="386.8" y="46">WX8</text>
<text x="300.8" y="49">卧室 3</text>
<text x="300.8" y="52">卧室 4</text>
<text x="322.8" y="49">双联插座×5、空调高位插座×1</text>
<text x="322.8" y="52">空调高位插座×1、双联插座×4</text>
<text x="386.8" y="49">WX6</text>
<text x="386.8" y="52">WP4</text>
<text x="300.8" y="55">主卧</text>
<text x="300.8" y="57.9">电梯</text>
<text x="322.8" y="55">双联插座×4</text>
<text x="322.8" y="57.9">单联插座×1</text>
<text x="386.8" y="55">WX7</text>
<text x="386.8" y="57.9">WX7</text>
<text x="300.8" y="60.9">二楼走廊</text>
<text x="322.8" y="60.9">双联插座×1</text>
<text x="386.8" y="60.9">WX6</text>
</g>
<g font-size="1.7" fill="#0b8a6f">
<text x="107.8" y="100.5">2</text>
<text x="95.6" y="102.9">1</text>
<text x="112.5" y="130.5">1</text>
<text x="32.7" y="136.5">2</text>
<text x="65.5" y="142.7">2</text>
<text x="29.7" y="151.8">2</text>
<text x="112.6" y="170.9">2</text>
<text x="38.2" y="200.5">2</text>
<text x="85.4" y="200.5">2</text>
</g>
<g font-size="1.7" fill="#c0392b">
<text x="178.1" y="102.9">2</text>
<text x="136" y="120">2</text>
<text x="181.6" y="135.9">2</text>
<text x="200.4" y="142">2</text>
<text x="216.2" y="139.5">2</text>
<text x="187.6" y="160.5">2</text>
<text x="145.4" y="166.3">2</text>
<text x="150.1" y="163.9">2</text>
<text x="170.4" y="163.9">2</text>
<text x="259.3" y="171.3">2</text>
</g>
<g font-size="1.7" fill="#d81b60">
<text x="183.7" y="132.3">高</text>
<text x="187.2" y="142.5">高</text>
</g>
<g font-size="1.6" fill="#0077b6">
<text x="161.3" y="70.8">外机 2</text>
<text x="161.3" y="91.9">外机 1</text>
</g>
<g font-size="1.5">
<text x="14.8" y="216">回路</text>
<text x="22.8" y="216">名称</text>
<text x="60.8" y="216">保护</text>
<text x="86.8" y="216">线缆</text>
<text x="118.8" y="216">出线点</text>
<text x="152.8" y="216">估长 m</text>
<text x="14.8" y="218.7">WX6</text>
<text x="22.8" y="218.7">书房 + 卧室 4 + 走廊插座（卧室 3 / 卧室 4 /</text>
<text x="22.8" y="220.5">走廊 / 套卫）</text>
<text x="60.8" y="218.7">B20 RCBO 30mA</text>
<text x="86.8" y="218.7">径向 radial 2.5 mm² 径向 20A（≤ 50 m</text>
<text x="86.8" y="220.5">²，约 4.6 kW）；书房、卧室 4 各拉一根</text>
<text x="118.8" y="218.7">双联插座 13A×10</text>
<text x="152.8" y="218.7">52</text>
<text x="14.8" y="225.1">WX7</text>
<text x="22.8" y="225.1">主卧插座（主卧 / 北卫 / 楼梯 / 电梯旁）</text>
<text x="60.8" y="225.1">B20 RCBO 30mA</text>
<text x="86.8" y="222.4">线回配电箱，现在接同一个 RCBO</text>
<text x="86.8" y="225.1">径向 radial 2.5 mm² 径向 20A（≤ 50 m</text>
<text x="86.8" y="227">²，约 4.6 kW）</text>
<text x="118.8" y="225.1">双联插座 13A×5 单联插座 13A×1</text>
<text x="152.8" y="225.1">43</text>
<text x="14.8" y="229.7">WX8</text>
<text x="22.8" y="229.7">次卧插座（卧室 2 / 衣帽间 / 盥洗室 / 西卫）</text>
<text x="60.8" y="229.7">B20 RCBO 30mA</text>
<text x="86.8" y="229.7">径向 radial 2.5 mm² 径向 20A（≤ 50 m</text>
<text x="86.8" y="231.5">²，约 4.6 kW）</text>
<text x="118.8" y="229.7">单联插座 13A×2 双联插座 13A×7</text>
<text x="152.8" y="229.7">48</text>
<text x="14.8" y="234.2">WP3</text>
<text x="14.8" y="238.8">WP4</text>
<text x="22.8" y="234.2">空调 1（书房（卧室 3）北墙）</text>
<text x="22.8" y="238.8">空调 2（卧室 4 南墙（20）</text>
<text x="60.8" y="234.2">按空调型号（常见 B16）</text>
<text x="60.8" y="238.8">按空调型号（常见 B16）</text>
<text x="86.8" y="234.2">径向 radial 6 mm² 径向（业主 2026-10</text>
<text x="86.8" y="236.1">-08 要求加粗）</text>
<text x="86.8" y="238.8">径向 radial 6 mm² 径向（业主 2026-10</text>
<text x="118.8" y="234.2">空调高位插座 / FCU ×1</text>
<text x="118.8" y="238.8">空调高位插座 / FCU ×1</text>
<text x="152.8" y="234.2">6</text>
<text x="152.8" y="238.8">6</text>
<text x="86.8" y="240.7">-08 要求加粗）</text>
</g>
<g font-size="1.4" fill="#7b2cbf">
<text x="114.3" y="28.6">WX7</text>
<text x="183.7" y="41.4">WX7</text>
<text x="45.3" y="56.1">WX7</text>
<text x="151.3" y="62.4">WX7</text>
<text x="49.3" y="98.4">WX7</text>
<text x="117.4" y="186.4">WX7</text>
</g>
<g font-size="1.4" fill="#0b8a6f">
<text x="98" y="100.8">WX8</text>
<text x="110.3" y="98.4">WX8</text>
<text x="115" y="128.4">WX8</text>
<text x="35.2" y="134.4">WX8</text>
<text x="68" y="140.6">WX8</text>
<text x="32.1" y="149.7">W</text>
<text x="33.5" y="149.7">X8</text>
<text x="115" y="168.8">WX8</text>
<text x="40.6" y="198.4">WX8</text>
<text x="87.9" y="198.4">WX8</text>
</g>
<g font-size="1.4" fill="#c0392b">
<text x="180.5" y="100.8">WX6</text>
<text x="138.4" y="117.9">WX6</text>
<text x="184.1" y="133.8">WX6</text>
<text x="218.6" y="137.4">WX6</text>
<text x="202.8" y="139.9">WX6</text>
<text x="152.5" y="161.8">WX6</text>
<text x="172.8" y="161.8">WX6</text>
<text x="190" y="158.4">WX6</text>
<text x="147.8" y="164.2">WX6</text>
<text x="261.8" y="169.2">WX6</text>
</g>
<g font-size="1.4" fill="#d81b60">
<text x="186.5" y="130.2">WP3</text>
<text x="190" y="140.4">WP4</text>
</g>
<g font-size="1.4" fill="#0077b6">
<text x="183" y="140.6" transform="rotate(-90 183 140.6)">卧室 3 内机</text>
<text x="190.8" y="160.4" transform="rotate(-90 190.8 160.4)">卧室 4 内机</text>
</g>
<g font-size="1.4">
<text x="173.6" y="237.5">2</text>
<text x="173.3" y="245.9">高</text>
<text x="173.6" y="241.7">1</text>
<text x="173.3" y="250.1">外</text>
<text x="172.6" y="254.3">FCU</text>
<text x="173" y="258.5">DP</text>
</g>
<g font-size="1.2" fill="#0077b6">
<text x="170.4" y="70.8">DP</text>
<text x="170.4" y="91.9">DP</text>
</g>
</svg>
